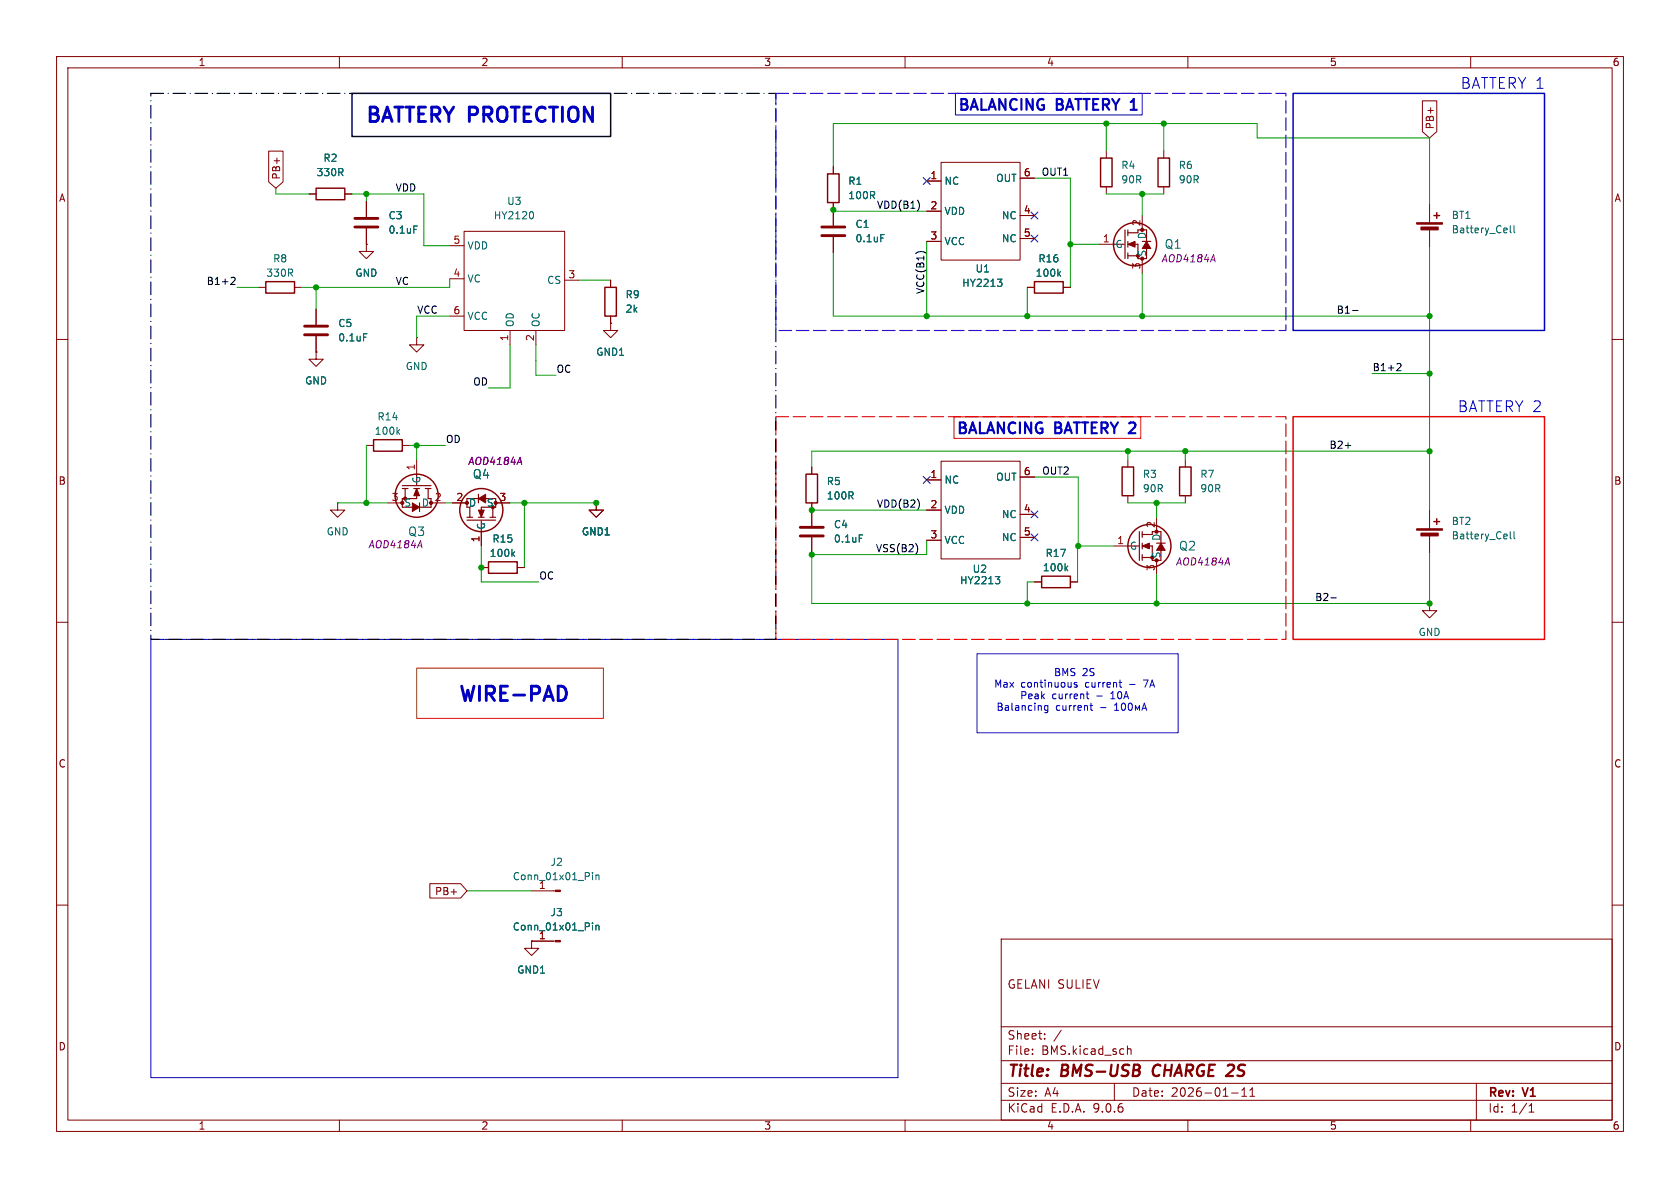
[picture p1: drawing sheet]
<svg xmlns="http://www.w3.org/2000/svg" width="297mm" height="210mm" viewBox="0 0 297 210" stroke-linecap="round" stroke-linejoin="round" font-family="sans-serif">
<g fill="none" stroke="#840000" stroke-width=".18">
<path d="M10 10h277v190h-277zM12 12h273v186h-273zM60 10v2M110 10v2M160 10v2M210 10v2M251.5 17.8h2.5v5.5l-1.3 1.1-1.2-1.1zM260 10v2M47.5 26.7h2.5v5.5l-1.2 1.1-1.3-1.1zM54.6 34.3h1.3M61 34.3h1.2M64.8 35.6v2.8"/>
<path d="M147.3 29.5v1.2M147.3 35.8v4.1M163.8 32h2.6M163.8 37.3h2.6M166.4 28.7h13.9v17.3h-13.9zM180.3 31.5h2.6M180.3 38.1h2.6M195.6 26.7v1.2M195.6 33v1.3M201.9 38.1v2.5M205.7 26.7v1.2M205.7 33v1.3"/>
<path d="M252.7 36.1v3.3M45.7 50.8h1.3M52.1 50.8h1.2M55.9 54.6v2.8M55.9 59.4v2.8M64.8 43.2v1.3h1.2l-1.2 1.2-1.3-1.2h1.3M64.8 43.2h.1M64.8 40.4v2.8M73.7 59.7v1.3h1.2l-1.2 1.2-1.3-1.2h1.3M73.7 59.7h.1M79.5 43.4h2.5M79.5 49.3h2.5"/>
<path d="M79.5 55.9h2.5M82 40.9h17.8v17.5h-17.8zM90.2 58.4v2.6M94.7 58.4v2.6M99.8 49.5h2.6M107.9 57.2v1.2h1.3l-1.3 1.3-1.2-1.3h1.2M107.9 57.2h.1M107.9 49.5v1.3M107.9 55.9v1.3M147.3 41.9v2.8M163.8 42.7h2.6M180.3 42.2h2.6"/>
<path d="M181.6 50.8h1.3M188 50.8h1.2M194.3 43.2h2.5M201.9 45.7v2.6M252.7 40.4v3.3M10 60h2M55.9 62.2v1.3h1.2l-1.2 1.3-1.3-1.3h1.3M55.9 62.2h.1M64.8 78.7h1.2M71.1 78.7h1.3M285 60h2M59.7 88.9v1.3h1.3l-1.3 1.2-1.3-1.2h1.3"/>
<path d="M59.7 88.9h.1M68.6 88.9h2.5M73.7 81.3v2.5M76.2 88.9h2.5M80 88.9h2.5M85.1 94v2.5M87.6 88.9h2.6M105.4 88.9v1.3h1.3l-1.3 1.2-1.3-1.2h1.3M105.4 88.9h.1M143.5 82.6v1.2M143.5 88.9v4.1M143.5 95v2.8"/>
<path d="M163.8 84.8h2.6M163.8 90.2h2.6M163.8 95.5h2.6M166.4 81.5h13.9v17.3h-13.9zM180.3 84.3h2.6M180.3 90.9h2.6M180.3 95h2.6M196.8 96.5h2.6M199.4 81.3v1.3M199.4 87.6v1.3M204.5 91.4v2.6M204.5 99.1v2.5"/>
<path d="M209.5 81.3v1.3M209.5 87.6v1.3M252.7 90.2v3.3M252.7 94.5v3.3M10 110h2M85.1 100.3h1.3M91.4 100.3h1.3M182.9 102.9h1.2M189.2 102.9h1.3M252.7 106.7v1.3h1.3l-1.3 1.2-1.2-1.2h1.2M252.7 106.7h.1M285 110h2"/>
<path d="M76 156.2h5.4l1.1 1.3-1.1 1.3h-5.4zM94 157.5h4.2M10 160h2M94 166.4v1.2h1.2l-1.2 1.3-1.3-1.3h1.3M94 166.4h.1M94 166.4h4.2M177 166h108v32h-108zM285 160h2M60 198v2M110 198v2M160 198v2M177 194.5h108"/>
<path d="M177 191.5h108M177 187.5h108M177 181.5h108M182.5 186.3v.1M182.5 185.5v.1M184.7 183.6v.1M184.7 182.8v.1M187.6 182.1l-1.3 2M197 191.5v3M199.3 184.9v1.5M199.3 185.5l.2-.1 .4 .1 .1 .9M210 198v2"/>
<path d="M217.7 193.2h1.2M219.5 193.8h.9M219.5 192.7l.5-.4v1.5M221 193.8h.8M221 192.7l.4-.4v1.5M260 198v2M261 191.5v6.5M270.3 196.6h.9M270.3 195.5l.4-.4v1.5"/>
</g>
<path d="M204.1 188.5a1.27 1.27 0 0 0 0 1.6" fill="none" stroke="#840000" stroke-width=".4"/>
<g fill="none" stroke="#840000" stroke-width=".25">
<path d="M55.9 33.3h5.1v2h-5.1zM146.3 30.7h2v5.1h-2zM194.6 27.9h2v5.1h-2zM204.7 27.9h2.1v5.1h-2.1zM253.5 38.1h1M254 37.6v1M47 49.8h5.1v2h-5.1zM106.9 50.8h2.1v5.1h-2.1zM182.9 49.8h5.1v2h-5.1zM66 77.7h5.1v2.1h-5.1zM86.4 99.3h5v2h-5zM142.5 83.8h2v5.1h-2z"/>
<path d="M198.4 82.6h2v5h-2zM208.5 82.6h2.1v5h-2.1zM253.5 92.2h1M254 91.7v1M184.1 101.9h5.1v2h-5.1z"/>
<circle cx="200.7" cy="43.2" r="3.8"/>
<circle cx="73.7" cy="87.6" r="3.8"/>
<circle cx="85.1" cy="90.2" r="3.8"/>
<circle cx="203.2" cy="96.5" r="3.8"/>
</g>
<g fill="none" stroke="#840000" stroke-width=".2">
<path d="M198.9 40.6v5.1M199.4 41.1h1.8M199.4 40.6v1.1M199.4 42.7v1M199.4 44.7v1M199.4 45.2h1.8M200.7 43.2h.5v2.5M201.9 42.7h1.6M71.1 85.9h5.1M71.1 86.4h1M71.6 86.4v1.7M73.2 86.4h1"/>
<path d="M73.7 87.6v.5h-2.6M74.2 88.9v1.5M75.2 86.4h1M75.7 86.4v1.7M82.5 91.9h5.1M82.5 91.4h1.1M83.1 89.7v1.7M84.6 91.4h1M84.6 87.4v1.5M86.6 91.4h1M87.1 89.7v1.7M87.6 89.7h-2.5v.5"/>
<path d="M201.4 94v5.1M201.9 94.5h1.8M201.9 94v1M201.9 96v1M201.9 98v1.1M201.9 98.6h1.8M203.2 96.5h.5v2.6M204.5 96h1.5"/>
</g>
<g fill="#840000" stroke="#840000" stroke-width=".18">
<path d="M201.9 96.5l1.3-.5v1z"/>
<path d="M205.2 96l.8 1.3h-1.5z"/>
<path d="M98.2 157.4h.9v.2h-.9z"/>
<path d="M98.2 166.2h.9v.3h-.9z"/>
<path d="M199.4 43.2l1.3-.5v1z"/>
<path d="M202.7 42.7l.8 1.2h-1.6z"/>
<path d="M250.4 93.5h4.6v.2h-4.6z"/>
<path d="M251.2 94.2h3.1v.5h-3.1z"/>
<path d="M84.6 90.2h1l-.5 1.2z"/>
<path d="M84.6 88.1l1.3-.7v1.5z"/>
<path d="M250.4 39.4h4.6v.2h-4.6z"/>
<path d="M251.2 40.1h3.1v.5h-3.1z"/>
<path d="M73.7 86.4l.5 1.2h-1z"/>
<path d="M72.9 88.9l1.3 .8-1.3 .7z"/>
<circle cx="204.5" cy="94" r=".28"/>
<circle cx="204.5" cy="99.1" r=".28"/>
<circle cx="201.9" cy="40.6" r=".28"/>
<circle cx="201.9" cy="45.7" r=".28"/>
<circle cx="82.5" cy="88.9" r=".28"/>
<circle cx="87.6" cy="88.9" r=".28"/>
<circle cx="76.2" cy="88.9" r=".28"/>
<circle cx="71.1" cy="88.9" r=".28"/>
</g>
<path d="M214.6 45l.2 1.3M74.3 95.6l.3 1.2M92 80.8l.2 1.3M217.1 98.6l.3 1.3" fill="none" stroke="#840084" stroke-width=".18"/>
<g fill="none" stroke="#006464" stroke-width=".18">
<path d="M73.2 39.9h.6M94.1 37.5l.2 .4-.2 .7M267 39.9v1.1l.2 .2M267.7 39.9v1.1l.1 .2M64.3 59h.6M155.7 41.5h.6M176.3 49.3h.8l-.4 .5M176.9 49.8l.2 .3v.3l-.2 .2M187.1 48.4l.4 .4M187.5 48l-.5 .5M70.3 76.3l.4 .5M70.7 75.9l-.5 .5"/>
<path d="M90.6 97.9l.4 .5M91 97.5l-.5 .5M151.9 94.6h.6M267 94v1.1l.2 .2M267.7 94v1.1l.1 .2M176 101.9h.7l-.4 .5M176.5 102.4l.2 .3v.3l-.2 .2M188.4 100.4l.4 .5M188.8 100.1l-.5 .4M104.7 154.2v.2M104.7 154.7v.8M105.3 154.7v.8"/>
<path d="M105.3 154.8l.2-.1h.3l.1 .8M104.7 163.1v.2M104.7 163.6v.8M105.3 163.6v.8M105.3 163.7l.2-.1h.3l.1 .8"/>
</g>
<path d="M62.7 38.6h4.1M53.8 57.7h4.1M53.8 59.2h4.1M62.7 40.1h4.1M145.3 40.1h4.1M145.3 41.7h4.1M141.5 93.2h4M141.5 94.7h4" fill="none" stroke="#840000" stroke-width=".51"/>
<path d="M162.5 35.9v.9M41 49l.4 .1 .2 .3-.8 .9h.8M162.4 44.5h.9M239.1 54.9h1M237.8 78.8h1M247.1 64.3h.5l.1 .3-.8 .9h.8M162.1 96.4l.1 .5-.1 .8M162.5 88.8v.8M235.3 105.7h1" fill="none" stroke="#0f0f0f" stroke-width=".18"/>
<g fill="none" stroke="#009600" stroke-width=".18">
<path d="M48.8 33.3v1h5.8M62.2 34.3h12.7v9.1h4.6M64.8 34.3v1.3M147.3 29.5v-7.7h74.9v2.6h30.5v11.7M147.3 37.1v.2h16.5M182.9 31.5h6.3v19.3M195.6 34.3h10.1M195.6 21.8v4.9M201.9 34.3v3.8M205.7 21.8v4.9M41.9 50.8h3.8M55.9 50.8v3.8"/>
<path d="M79.5 49.3v1.5h-26.2M79.5 55.9h-5.8v3.8M102.4 49.5h5.5M147.3 44.7v11.2h105.4M163.8 42.7v13.2M181.6 50.8v5.1M189.2 43.2h5.1M201.9 48.3v7.6M252.7 43.7v46.5M64.8 78.7v10.2M72.4 78.7h6.3M73.7 78.7v2.6"/>
<path d="M90.2 61v7.6h-3.8M94.7 63.8h.1M94.7 61v5.3h3.6M199.4 79.8v1.5M209.5 79.8v1.5M242.6 66h10.1M252.6 79.8h.1M252.7 79.8h-109.2v2.8M59.7 88.9h8.9M78.7 88.9h1.3M85.1 96.5v6.4h10.1M90.2 88.9h15.2"/>
<path d="M92.7 88.9v11.4M143.5 90.2h20.3M143.5 97.8v8.9h109.2v-8.9M163.8 95.5v2.5h-20.3M182.9 84.3h.1M182.9 84.3h7.7v12.2M196.8 96.5h-6.3v6.4M199.4 88.9h10.1M204.5 88.9v2.5M182.9 102.9h-1.3v3.8M204.5 101.6v5.1M82.5 157.5h11.5"/>
</g>
<path d="M163.2 31.4l1.2 1.2M164.4 31.4l-1.2 1.2M182.3 37.5l1.2 1.2M183.5 37.5l-1.2 1.2M182.3 41.6l1.2 1.2M183.5 41.6l-1.2 1.2M163.2 84.2l1.2 1.2M164.4 84.2l-1.2 1.2M182.3 94.4l1.2 1.2M182.3 90.3l1.2 1.2M183.5 94.4l-1.2 1.2M183.5 90.3l-1.2 1.2" fill="none" stroke="#000084" stroke-width=".18"/>
<g fill="none" stroke="#0000c2" stroke-width=".18">
<path d="M168.9 16.5h33v3.8h-33zM26.7 113h132v77.5h-132zM172.7 115.6h35.6v13.9h-35.6zM185.2 124.7v1.1l-.2 .2-.3-.1M185.2 124.8l-.3-.1-.3 .3 .2 .5h.4M190.4 120.7l-.3-.1-.2 .2 .1 .2 .4 .1v.3h-.5M192 122.7h.5M192.2 122.3v1l.3 .2M192.7 124.7h.5M192.9 124.3v1.1l.3 .2M197 125.6h.8M197 124.7l.4-.4v1.3"/>
<path d="M197.8 120.6h.5M198 121.3l.3 .2M198.4 124.4a.69 .69 0 0 0 .3 1.2l.2-.2 .1-.3-.1-.7M199.6 124.4a.69 .69 0 0 0 .3 1.2l.2-.2 .1-.3-.1-.7M200.7 125.6v-.9l.4 .7 .4-.7v.9M201.9 125.6l.4-1.3 .4 1.3M202 125.2h.6"/>
</g>
<path d="M99.6 121.4a1.58 1.58 0 0 1 0 2.3" fill="none" stroke="#0000c2" stroke-width=".51"/>
<path d="M228.6 73.7h44.4v39.3h-44.4z" fill="none" stroke="#fd0000" stroke-width=".25"/>
<path d="M228.6 16.5h44.4v41.9h-44.4z" fill="none" stroke="#0000c2" stroke-width=".25"/>
<path d="M62.2 16.5h45.7v7.6h-45.7z" fill="none" stroke="#000" stroke-width=".25"/>
<path d="M137.2 73.7h90.1v39.3h-90.1z" fill="none" stroke="#f00" stroke-width=".2" stroke-dasharray="2.2 .8"/>
<path d="M26.7 16.5h110.5v96.5h-110.5z" fill="none" stroke="#000" stroke-width=".2" stroke-dasharray="2.2 .8 0 .8"/>
<path d="M137.2 16.5h90.1v41.9h-90.1z" fill="none" stroke="#2b00ff" stroke-width=".2" stroke-dasharray="2.2 .8"/>
<path d="M73.7 118.1h33v8.9h-33z" fill="none" stroke="#c60" stroke-width=".2"/>
<path d="M168.7 73.7h33v3.8h-33z" fill="none" stroke="#f00" stroke-width=".18"/>
<g fill="#009600" stroke="#009600" stroke-width=".18">
<circle cx="143.5" cy="90.2" r=".46"/>
<circle cx="143.5" cy="98" r=".46"/>
<circle cx="204.5" cy="106.7" r=".46"/>
<circle cx="190.6" cy="96.5" r=".46"/>
<circle cx="181.6" cy="106.7" r=".46"/>
<circle cx="204.5" cy="88.9" r=".46"/>
<circle cx="92.7" cy="88.9" r=".46"/>
<circle cx="105.4" cy="88.9" r=".46"/>
<circle cx="64.8" cy="88.9" r=".46"/>
<circle cx="73.7" cy="78.7" r=".46"/>
<circle cx="85.1" cy="100.3" r=".46"/>
<circle cx="199.4" cy="79.8" r=".46"/>
<circle cx="209.5" cy="79.8" r=".46"/>
<circle cx="252.7" cy="106.7" r=".46"/>
<circle cx="252.7" cy="79.8" r=".46"/>
<circle cx="252.7" cy="66" r=".46"/>
<circle cx="201.9" cy="34.3" r=".46"/>
<circle cx="205.7" cy="21.8" r=".46"/>
<circle cx="252.7" cy="55.9" r=".46"/>
<circle cx="181.6" cy="55.9" r=".46"/>
<circle cx="163.8" cy="55.9" r=".46"/>
<circle cx="147.3" cy="37.1" r=".46"/>
<circle cx="195.6" cy="21.8" r=".46"/>
<circle cx="189.2" cy="43.2" r=".46"/>
<circle cx="201.9" cy="55.9" r=".46"/>
<circle cx="55.9" cy="50.8" r=".46"/>
<circle cx="64.8" cy="34.3" r=".46"/>
</g>
<g font-size="3.5" fill="#0000c2">
<text x="64.3" y="22.4">BATTERY PROTECTION</text>
<text x="80.7" y="124.7">WIRE-PAD</text>
</g>
<g font-size="2.8" fill="#840000">
<text x="178" y="190.9">Title:</text>
<text x="187.7" y="190.9">BMS-USB</text>
<text x="204.6" y="190.9">CHARGE 2S</text>
</g>
<g font-size="2.7" fill="#0000c2">
<text x="258.2" y="15.9">BATTERY 1</text>
<text x="169.1" y="20.1">BALANCING BATTERY 1</text>
<text x="168.9" y="77.2">BALANCING BATTERY 2</text>
<text x="257.7" y="73.1">BATTERY 2</text>
</g>
<g font-size="2.1" fill="#840084">
<text x="205.8" y="44.2">Q1</text>
<text x="72.1" y="95">Q3</text>
</g>
<g font-size="2.1" fill="#006464">
<text x="83.5" y="84.8">Q4</text>
<text x="208.3" y="97.5">Q2</text>
</g>
<g font-size="2.1" fill="#840000">
<text x="178" y="175">GELANI SULIEV</text>
<text x="178" y="184">Sheet:</text>
<text x="178" y="186.7">File:</text>
<text x="184.1" y="186.7">BMS.kicad_sch</text>
<text x="178" y="196.9">KiCad</text>
<text x="178" y="194.1">Size:</text>
<text x="184.7" y="194.1">A4</text>
<text x="185.7" y="196.9">E.D.A.</text>
<text x="193.3" y="196.9">9.0.6</text>
<text x="200" y="194.1">Date:</text>
<text x="207" y="194.1">2026-01-11</text>
<text x="263" y="194.3">Rev:</text>
<text x="263" y="196.9">Id:</text>
<text x="267.1" y="196.9">1/1</text>
<text x="269.4" y="194.3">V1</text>
</g>
<g font-size="1.8" fill="#840000">
<text x="35" y="11.9">1</text>
<text x="85" y="11.9">2</text>
<text x="135" y="11.9">3</text>
<text x="185" y="11.9">4</text>
<text x="235" y="11.9">5</text>
<text x="285" y="11.9">6</text>
<text x="253.7" y="23" transform="rotate(-90 253.7 23)">PB+</text>
<text x="10.3" y="35.9">A</text>
<text x="49.7" y="31.8" transform="rotate(-90 49.7 31.8)">PB+</text>
<text x="285.3" y="35.9">A</text>
<text x="10.3" y="85.9">B</text>
<text x="285.3" y="85.9">B</text>
<text x="10.3" y="135.9">C</text>
<text x="285.3" y="135.9">C</text>
<text x="76.8" y="158.4">PB+</text>
<text x="10.3" y="185.9">D</text>
<text x="285.3" y="185.9">D</text>
<text x="35" y="199.9">1</text>
<text x="85" y="199.9">2</text>
<text x="135" y="199.9">3</text>
<text x="185" y="199.9">4</text>
<text x="235" y="199.9">5</text>
<text x="285" y="199.9">6</text>
</g>
<g font-size="1.8" fill="#006464">
<text x="57.1" y="28.8">R2</text>
<text x="55.9" y="31.3">330R</text>
<text x="149.9" y="32.9">R1</text>
<text x="149.9" y="35.4">100R</text>
<text x="166.9" y="32.9">NC</text>
<text x="176" y="32.4">OUT</text>
<text x="198.1" y="30.1">R4</text>
<text x="198.1" y="32.6">90R</text>
<text x="208.3" y="30.1">R6</text>
<text x="208.3" y="32.6">90R</text>
<text x="68.6" y="39">C3</text>
<text x="68.6" y="41.5">0.1uF</text>
<text x="87.2" y="39">HY2120</text>
<text x="89.6" y="36.4">U3</text>
<text x="151.1" y="40.5">C1</text>
<text x="166.9" y="38.2">VDD</text>
<text x="177" y="39">NC</text>
<text x="256.5" y="38.9">BT1</text>
<text x="256.5" y="41.4">Battery_Cell</text>
<text x="48.2" y="46.6">R8</text>
<text x="82.5" y="44.3">VDD</text>
<text x="151.1" y="43">0.1uF</text>
<text x="166.9" y="43.5">VCC</text>
<text x="177" y="43">NC</text>
<text x="183.5" y="46.6">R16</text>
<text x="197.1" y="44">G</text>
<text x="202.8" y="45.5" transform="rotate(-90 202.8 45.5)">S</text>
<text x="202.8" y="42.4" transform="rotate(-90 202.8 42.4)">D</text>
<text x="47" y="49.1">330R</text>
<text x="62.7" y="49.1">GND</text>
<text x="82.5" y="50.1">VC</text>
<text x="96.6" y="50.4">CS</text>
<text x="110.5" y="52.9">R9</text>
<text x="170" y="50.9">HY2213</text>
<text x="172.4" y="48.4">U1</text>
<text x="183" y="49.1">100k</text>
<text x="59.7" y="58">C5</text>
<text x="82.5" y="56.7">VCC</text>
<text x="91" y="57.9" transform="rotate(-90 91 57.9)">OD</text>
<text x="95.6" y="57.9" transform="rotate(-90 95.6 57.9)">OC</text>
<text x="110.5" y="55.5">2k</text>
<text x="59.7" y="60.6">0.1uF</text>
<text x="71.6" y="65.6">GND</text>
<text x="105.3" y="63.1">GND1</text>
<text x="53.8" y="68.2">GND</text>
<text x="66.2" y="77.1">100k</text>
<text x="66.6" y="74.5">R14</text>
<text x="71.4" y="89.8">S</text>
<text x="74.5" y="89.8">D</text>
<text x="74.5" y="85.5" transform="rotate(-90 74.5 85.5)">G</text>
<text x="82.8" y="89.8">D</text>
<text x="86" y="89.8">S</text>
<text x="146.1" y="86">R5</text>
<text x="146.1" y="88.5">100R</text>
<text x="166.9" y="85.7">NC</text>
<text x="176" y="85.2">OUT</text>
<text x="201.9" y="84.7">R3</text>
<text x="201.9" y="87.2">90R</text>
<text x="212.1" y="84.7">R7</text>
<text x="212.1" y="87.2">90R</text>
<text x="57.7" y="94.8">GND</text>
<text x="86" y="93.7" transform="rotate(-90 86 93.7)">G</text>
<text x="102.8" y="94.8">GND1</text>
<text x="147.3" y="93.6">C4</text>
<text x="166.9" y="91">VDD</text>
<text x="177" y="91.8">NC</text>
<text x="177" y="95.9">NC</text>
<text x="205.3" y="95.7" transform="rotate(-90 205.3 95.7)">D</text>
<text x="256.5" y="93">BT2</text>
<text x="256.5" y="95.5">Battery_Cell</text>
<text x="86.5" y="98.7">100k</text>
<text x="87" y="96.1">R15</text>
<text x="147.3" y="96.1">0.1uF</text>
<text x="166.9" y="96.4">VCC</text>
<text x="171.9" y="101.4">U2</text>
<text x="184.3" y="101.2">100k</text>
<text x="184.7" y="98.7">R17</text>
<text x="199.6" y="97.4">G</text>
<text x="205.3" y="98.8" transform="rotate(-90 205.3 98.8)">S</text>
<text x="169.6" y="103.5">HY2213</text>
<text x="250.7" y="112.6">GND</text>
<text x="90.6" y="155.8">Conn_01x01_Pin</text>
<text x="97.2" y="153.3">J2</text>
<text x="95.2" y="157.2">1</text>
<text x="90.6" y="164.7">Conn_01x01_Pin</text>
<text x="97.2" y="162.2">J3</text>
<text x="91.3" y="172.3">GND1</text>
</g>
<g font-size="1.8" fill="#0f0f0f">
<text x="69.8" y="33.9">VDD</text>
<text x="184.1" y="31.1">OUT1</text>
<text x="154.9" y="37">VDD(B1)</text>
<text x="36.4" y="50.5">B1+2</text>
<text x="69.8" y="50.5">VC</text>
<text x="163.5" y="52.1" transform="rotate(-90 163.5 52.1)">VCC(B1)</text>
<text x="73.7" y="55.5">VCC</text>
<text x="236.2" y="55.5">B1-</text>
<text x="98.3" y="66">OC</text>
<text x="242.6" y="65.7">B1+2</text>
<text x="83.6" y="68.2">OD</text>
<text x="78.7" y="78.4">OD</text>
<text x="184.1" y="84">OUT2</text>
<text x="234.9" y="79.4">B2+</text>
<text x="154.9" y="89.8">VDD(B2)</text>
<text x="95.2" y="102.5">OC</text>
<text x="232.4" y="106.3">B2-</text>
</g>
<g font-size="1.8" fill="#a90000">
<text x="164.4" y="31.8">1</text>
<text x="180.9" y="31.2">6</text>
<text x="164.4" y="37.1">2</text>
<text x="180.9" y="37.8">4</text>
<text x="180.9" y="41.9">5</text>
<text x="201.7" y="40.1" transform="rotate(-90 201.7 40.1)">2</text>
<text x="80.1" y="43.2">5</text>
<text x="164.4" y="42.4">3</text>
<text x="194.9" y="42.9">1</text>
<text x="201.7" y="47.7" transform="rotate(-90 201.7 47.7)">3</text>
<text x="80.1" y="49">4</text>
<text x="100.4" y="49.3">3</text>
<text x="80.1" y="55.6">6</text>
<text x="89.9" y="60.4" transform="rotate(-90 89.9 60.4)">1</text>
<text x="94.5" y="60.4" transform="rotate(-90 94.5 60.4)">2</text>
<text x="73.4" y="83.3" transform="rotate(-90 73.4 83.3)">1</text>
<text x="69.1" y="88.6">3</text>
<text x="76.8" y="88.6">2</text>
<text x="80.6" y="88.6">2</text>
<text x="88.2" y="88.6">3</text>
<text x="164.4" y="84.6">1</text>
<text x="164.4" y="89.9">2</text>
<text x="180.9" y="84.1">6</text>
<text x="84.8" y="96" transform="rotate(-90 84.8 96)">1</text>
<text x="164.4" y="95.3">3</text>
<text x="180.9" y="90.7">4</text>
<text x="180.9" y="94.7">5</text>
<text x="204.2" y="93.4" transform="rotate(-90 204.2 93.4)">2</text>
<text x="197.4" y="96.3">1</text>
<text x="204.2" y="101" transform="rotate(-90 204.2 101)">3</text>
<text x="95.2" y="166.1">1</text>
</g>
<g font-size="1.8" fill="#840084">
<text x="205.2" y="46.6">AOD4184A</text>
<text x="82.6" y="82.4">AOD4184A</text>
<text x="65" y="97.1">AOD4184A</text>
<text x="207.8" y="100.2">AOD4184A</text>
</g>
<text font-size="1.8" fill="#009600" x="154.8" y="97.7">VSS(B2)</text>
<g font-size="1.8" fill="#0000c2">
<text x="186.2" y="119.7">BMS</text>
<text x="191.3" y="119.7">2S</text>
<text x="175.6" y="121.8">Max</text>
<text x="176.1" y="125.9">Balancing</text>
<text x="180.2" y="123.8">Peak</text>
<text x="180.4" y="121.8">continuous</text>
<text x="186" y="123.8">current</text>
<text x="186.6" y="125.9">current</text>
<text x="192" y="121.8">current</text>
<text x="193.9" y="123.8">-</text>
<text x="194.6" y="125.9">-</text>
<text x="196.6" y="123.8">10A</text>
<text x="199.9" y="121.8">-</text>
<text x="202.6" y="121.8">7A</text>
</g>
</svg>
